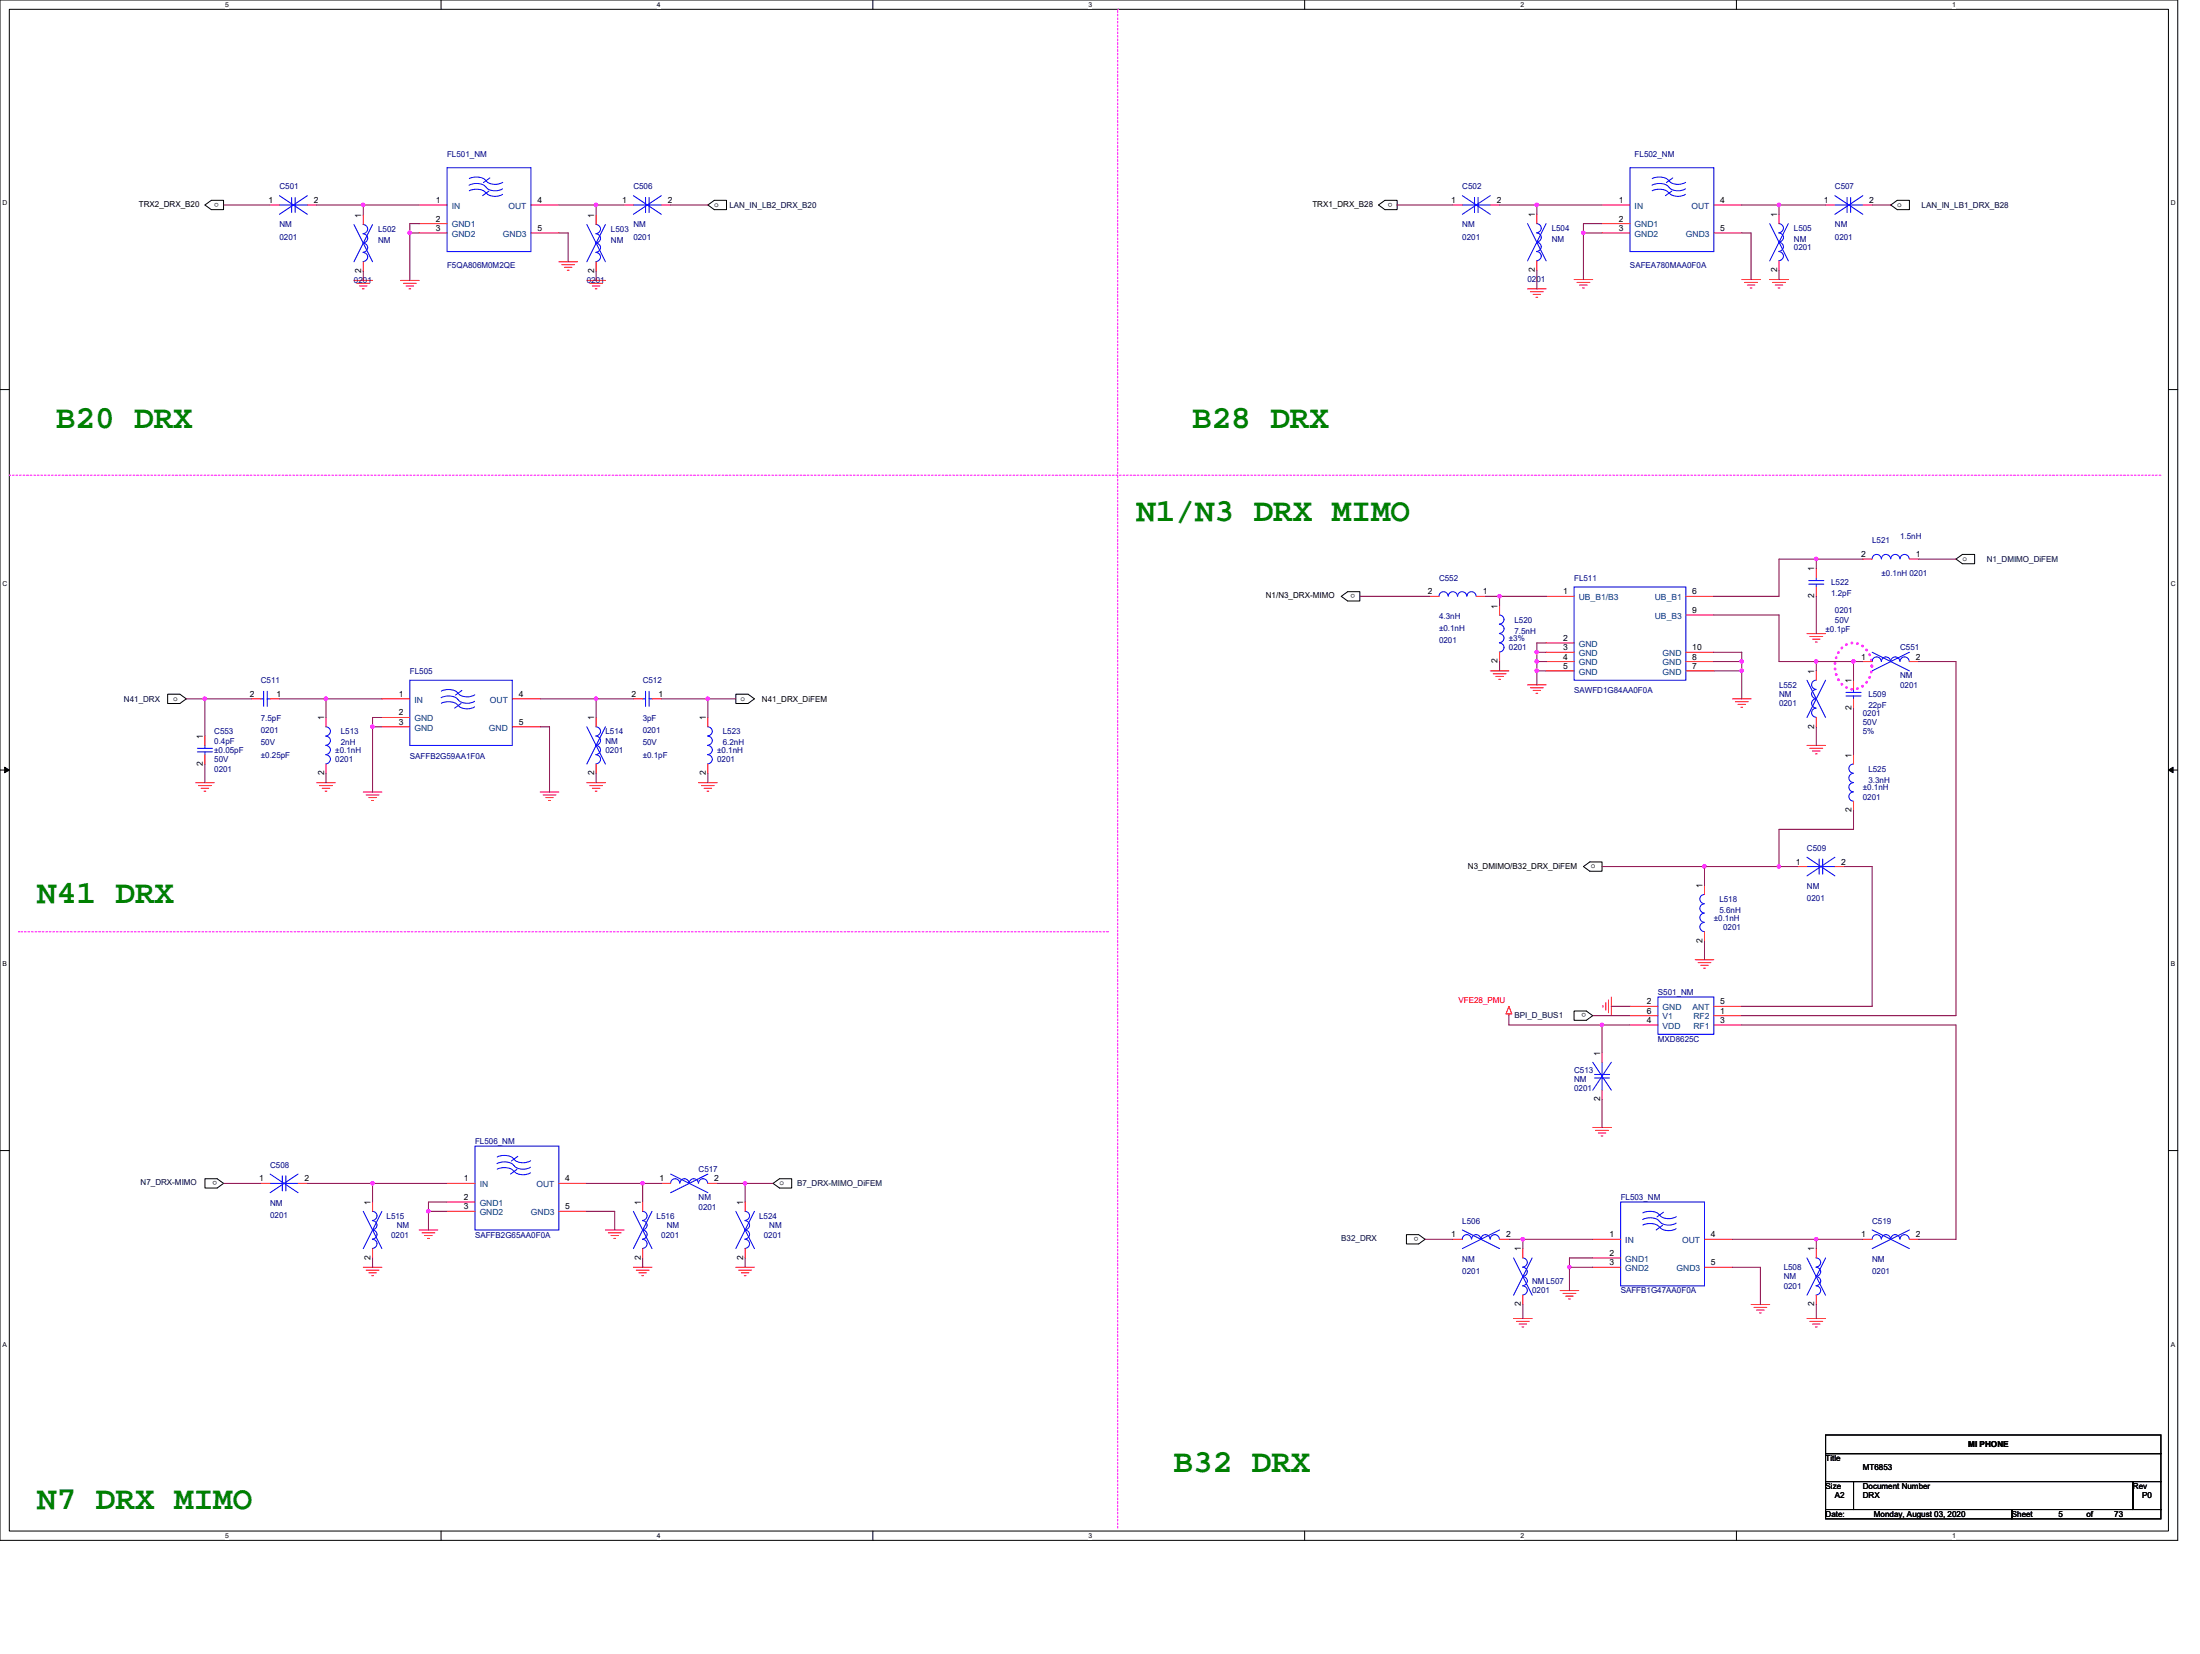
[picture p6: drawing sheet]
<svg xmlns="http://www.w3.org/2000/svg" width="210mm" height="158mm" viewBox="0 0 210 158" stroke-linecap="round" stroke-linejoin="round" font-family="sans-serif">
<path d="M0 0h207.9v147h-207.9zM.9 .9h206.1v145.2h-206.1z" fill="none" stroke="#000" stroke-width=".1"/>
<g fill="#fff">
<path d="M21.5 .1h.3v.7h-.3z"/>
<path d="M21.5 146.2h.3v.7h-.3z"/>
</g>
<path d="M42.1 0v.9M42.1 146.1v.9" fill="none" stroke="#000" stroke-width=".1"/>
<g fill="#fff">
<path d="M62.7 .1h.3v.7h-.3z"/>
<path d="M62.7 146.2h.3v.7h-.3z"/>
</g>
<path d="M83.3 0v.9M83.3 146.1v.9" fill="none" stroke="#000" stroke-width=".1"/>
<g fill="#fff">
<path d="M103.9 .1h.3v.7h-.3z"/>
<path d="M103.9 146.2h.3v.7h-.3z"/>
</g>
<path d="M124.5 0v.9M124.5 146.1v.9" fill="none" stroke="#000" stroke-width=".1"/>
<g fill="#fff">
<path d="M145.1 .1h.4v.7h-.4z"/>
<path d="M145.1 146.2h.4v.7h-.4z"/>
</g>
<path d="M165.7 0v.9M165.7 146.1v.9" fill="none" stroke="#000" stroke-width=".1"/>
<g fill="#fff">
<path d="M186.3 .1h.4v.7h-.4z"/>
<path d="M186.3 146.2h.4v.7h-.4z"/>
<path d="M.2 19h.5v.7h-.5z"/>
<path d="M207.2 19h.4v.7h-.4z"/>
<path d="M.2 55.3h.5v.7h-.5z"/>
<path d="M207.2 55.3h.4v.7h-.4z"/>
</g>
<path d="M0 37.2h.9M207 37.2h.9" fill="none" stroke="#000" stroke-width=".1"/>
<g fill="#fff">
<path d="M.2 91.6h.4v.7h-.4z"/>
<path d="M207.2 91.6h.4v.7h-.4z"/>
</g>
<path d="M0 73.5h.9M207 73.5h.9" fill="none" stroke="#000" stroke-width=".1"/>
<path d="M.4 73.2l.5 .3-.5 .2zM207 73.5l.4-.3v.5z" fill="#000" stroke="#000" stroke-width=".1"/>
<g fill="#fff">
<path d="M.2 127.9h.4v.7h-.4z"/>
<path d="M207.2 127.9h.4v.7h-.4z"/>
</g>
<g fill="none" stroke="#000" stroke-width=".1">
<path d="M19.6 19.6l.6-.5h1.1v.9h-1.1zM67.6 19.6l.6-.5h1.1v.9h-1.1zM131.6 19.6l.6-.5h1.2v.9h-1.2zM180.5 19.6l.6-.5h1.1v.9h-1.1zM128 56.9l.6-.4h1.2v.8h-1.2zM186.7 53.3l.6-.4h1.2v.9h-1.2zM16 66.2h1.2l.6 .5-.6 .4h-1.2zM70.2 66.2h1.2l.6 .5-.6 .4h-1.2zM150.2 96.5h1.2l.6 .4-.6 .4h-1.2zM151.1 82.7l.6-.5h1.2v.9h-1.2zM0 109.8h.9M19.6 112.5h1.1l.6 .4-.6 .4h-1.1z"/>
<path d="M73.8 112.9l.6-.4h1.2v.8h-1.2zM134.2 117.8h1.2l.6 .4-.6 .5h-1.2zM207 109.8h.9M174.2 136.9h32v1.8h-32zM174.2 138.7h32v2.7h-32zM174.2 141.4h2.7v2.6h-2.7zM174.2 144h17.8v.9h-17.8zM176.9 141.4h26.7v2.6h-26.7zM192 144h14.2v.9h-14.2zM203.6 141.4h2.6v2.6h-2.6z"/>
</g>
<path d="M106.7 .9h.1M.9 45.3h.1M206.2 45.3h-205.3M1.8 88.9h.1M105.8 88.9h-104M106.7 145.8v-144.9" fill="none" stroke="#f0f" stroke-width=".1" stroke-dasharray=".2 .2"/>
<path d="M175.6 62a1.58 1.58 0 0 1 2.8 .4 2.44 2.44 0 0 1-1 3.3 1.75 1.75 0 0 1-2.2-1.6 2.61 2.61 0 0 1 .4-2.1z" fill="none" stroke="#f0f" stroke-width=".25" stroke-dasharray="0 .5"/>
<g fill="none" stroke="#f00" stroke-width=".1">
<path d="M25.8 19.6h.9M29.3 19.6h.9M40 19.6h2.7M50.7 19.6h2.6M59.6 19.6h.9M63.1 19.6h.9M138.7 19.6h.9M142.2 19.6h.9M152.9 19.6h2.7M163.6 19.6h2.6M174.2 19.6h.9M177.8 19.6h.9"/>
<path d="M33.8 26.8h1.8M34.1 27h1.2M34.3 27.3h.7M34.6 27.6h.2M34.7 20.5v.9M34.7 25v.9M38.2 26.8h1.8M38.5 27h1.2M38.8 27.3h.7M39 27.6h.2M40 22.2h2.7M40 21.3h2.7"/>
<path d="M50.7 22.2h2.6M53.3 25h1.8M53.6 25.3h1.2M53.9 25.5h.7M54.1 25.8h.2M56 26.8h1.8M56.3 27h1.2M56.5 27.3h.8M56.8 27.6h.2M56.9 20.5v.9M56.9 25v.9M145.8 27.6h1.8"/>
<path d="M146.1 27.8h1.2M146.3 28.1h.7M146.6 28.4h.2M146.7 20.4v.9M146.7 24.9v.9M150.2 26.7h1.8M150.5 26.9h1.2M150.8 27.2h.7M151 27.5h.2M152.9 22.2h2.7M152.9 21.3h2.7M163.6 22.2h2.6"/>
<path d="M166.2 26.7h1.8M166.5 26.9h1.2M166.8 27.2h.7M167 27.5h.2M168.9 26.7h1.8M169.2 26.9h1.2M169.4 27.2h.8M169.7 27.5h.2M169.8 20.4v.9M169.8 24.9v.9M136.5 56.9h.9M140.9 56.9h.9"/>
<path d="M143.1 57.8v.9M147.6 56.9h2.6M160.9 56.9h2.7M160.9 58.7h2.7M173.4 54.2v.9M173.4 56v.9M177.8 53.3h.9M182.2 53.3h.9M18.7 74.7h1.7M18.9 75h1.3M19.2 75.2h.7M19.5 75.5h.1"/>
<path d="M19.6 70.2v.9M19.6 72v.9M24 66.7h.9M25.8 66.7h.9M30.2 74.7h1.8M30.5 75h1.2M30.8 75.2h.7M31 75.5h.2M31.1 68.5v.8M31.1 72.9v.9M34.7 75.6h1.7M34.9 75.8h1.3"/>
<path d="M35.2 76.1h.7M35.5 76.4h.1M36.4 66.7h2.7M36.4 68.5h2.7M36.4 69.3h2.7M48.9 66.7h2.7M48.9 69.3h2.7M51.6 75.6h1.7M51.8 75.8h1.3M52.1 76.1h.7M52.4 76.4h.1M56 74.7h1.8"/>
<path d="M56.3 75h1.2M56.5 75.2h.8M56.8 75.5h.2M56.9 68.5v.8M56.9 72.9v.9M60.5 66.7h.8M62.2 66.7h.9M66.7 74.7h1.8M67 75h1.2M67.2 75.2h.7M67.5 75.5h.1M67.6 68.5v.8"/>
<path d="M67.6 72.9v.9M142.2 64h1.8M142.5 64.3h1.2M142.8 64.5h.7M143 64.8h.2M143.1 62.2v.9M145.8 65.3h1.8M146.1 65.6h1.2M146.3 65.9h.7M146.6 66.1h.2M147.6 61.3h2.6M147.6 62.2h2.6"/>
<path d="M147.6 63.1h2.6M147.6 64h2.6M160.9 64h2.7M160.9 63.1h2.7M160.9 62.2h2.7M165.4 66.7h1.7M165.6 67h1.3M165.9 67.2h.7M166.2 67.5h.1M172.5 71.1h1.7M172.5 60.5h1.7M172.7 71.4h1.3"/>
<path d="M172.7 60.7h1.3M173 71.6h.7M173 61h.7M173.3 71.9h.1M173.3 61.3h.1M173.4 64v.9M173.4 68.5v.8M176.9 64.9v.9M176.9 66.7v.9M176.9 72v.9M176.9 76.5v.8M177.8 63.1h.9"/>
<path d="M182.2 63.1h.9M144 96l.3 .7h-.6zM144 96.7v.2M153 95.9v.2M153.3 95.7v.7M153.5 95.4v1.2M153.8 95.1v1.8M155.6 96h2.6M155.6 97.8h2.6M155.6 96.9h2.6M161.8 91.6h1.8M162.1 91.8h1.2"/>
<path d="M162.3 92.1h.7M162.6 92.4h.2M162.7 84.5v.8M162.7 88.9v.9M163.6 96.9h2.6M163.6 97.8h2.6M163.6 96h2.6M171.6 82.7h.9M175.1 82.7h.9M24.9 112.9h.9M28.4 112.9h.9M35.6 114.7v.9"/>
<path d="M35.6 119.1v.9M40 117.3h1.8M40.3 117.6h1.2M40.5 117.9h.8M40.8 118.2h.2M42.7 112.9h2.6M42.7 115.6h2.6M42.7 114.7h2.6M53.3 112.9h2.7M53.3 115.6h2.7M57.8 117.3h1.8M58.1 117.6h1.2"/>
<path d="M58.3 117.9h.7M58.6 118.2h.2M61.3 114.7v.9M61.3 119.1v.9M63.1 112.9h.9M67.6 112.9h.9M71.1 114.7v.9M71.1 119.1v.9M138.7 118.2h.9M143.1 118.2h.9M145.4 119.1v.9M152 118.2h2.7"/>
<path d="M152 107.6h1.8M152.3 107.8h1.2M152.5 108.1h.8M152.8 108.4h.2M152.9 100.5v.8M152.9 104v.9M162.7 118.2h2.7M173.4 119.1v.9M177.8 118.2h.9M182.2 118.2h.9M34.7 120.9h1.7M34.9 121.2h1.3"/>
<path d="M35.2 121.4h.7M35.5 121.7h.1M60.5 120.9h1.7M60.7 121.2h1.3M61 121.4h.7M61.3 121.7h.1M70.2 120.9h1.8M70.5 121.2h1.2M70.8 121.4h.7M71 121.7h.2M144.5 125.8h1.7M144.7 126.1h1.3"/>
<path d="M145 126.3h.7M145.3 126.6h.1M145.4 123.6v.9M148.9 123.1h1.8M149.2 123.4h1.2M149.4 123.7h.8M149.7 123.9h.2M152 120.9h2.7M152 120h2.7M162.7 120.9h2.7M167.1 124.5h1.8M167.4 124.7h1.2"/>
<path d="M167.7 125h.7M167.9 125.3h.2M172.5 125.8h1.7M172.7 126.1h1.3M173 126.3h.7M173.3 126.6h.1M173.4 123.6v.9"/>
</g>
<g fill="none" stroke="#00f" stroke-width=".1">
<path d="M26.7 18.7l2.6 1.7M26.7 19.6h1.1M27.8 18.8v1.5M28.2 18.8v1.5M28.2 19.6h1.1M29.3 18.7l-2.6 1.7M42.7 16h8v8h-8zM44.8 17.7l.4-.2a1.25 1.25 0 0 1 1.2 .3M44.8 17l.4-.1a1.26 1.26 0 0 1 1.2 .3M44.8 18.2a1.45 1.45 0 0 1 1.5 .2M46.4 17.8a1.23 1.23 0 0 0 1.6 .2M46.4 18.4a1.23 1.23 0 0 0 1.6 .1"/>
<path d="M46.4 17.2a1.25 1.25 0 0 0 1.6 .2M46.7 18.2l-.6 .5M46.8 17l-.7 .4M60.5 18.7l2.6 1.7M60.5 19.6h1.1M61.6 18.8v1.5M62 18.8v1.5M62 19.6h1.1M63.1 18.7l-2.6 1.7M139.6 19.6h1.1M139.6 18.7l2.6 1.7M140.7 18.8v1.5"/>
<path d="M141.1 18.8v1.5M141.1 19.6h1.1M142.2 18.7l-2.6 1.7M155.6 16h8v8h-8zM157.7 17.7l.4-.2a1.25 1.25 0 0 1 1.2 .3M157.7 17l.4-.1a1.26 1.26 0 0 1 1.2 .3M157.7 18.2a1.45 1.45 0 0 1 1.5 .2M159.3 17.8a1.23 1.23 0 0 0 1.6 .2M159.3 18.4a1.23 1.23 0 0 0 1.6 .1M159.3 17.2a1.25 1.25 0 0 0 1.6 .2M159.6 18.2l-.6 .5M159.7 17l-.7 .4"/>
<path d="M175.1 19.6h1.2M175.1 18.7l2.7 1.7M176.3 18.8v1.5M176.6 18.8v1.5M176.6 19.6h1.2M177.8 18.7l-2.7 1.7M33.8 21.4l1.8 3.6M34.6 21.4a.43 .43 0 0 1 .5 .5 .43 .43 0 0 1-.5 .4M34.6 22.3a.43 .43 0 0 1 .5 .4 .43 .43 0 0 1-.5 .5 .44 .44 0 0 1 .5 .4 .44 .44 0 0 1-.5 .5M34.6 24.1a.43 .43 0 0 1 .5 .4 .43 .43 0 0 1-.5 .5M35.6 21.4l-1.8 3.6M56 21.4l1.8 3.6"/>
<path d="M56.9 21.4a.43 .43 0 0 1 .4 .5 .43 .43 0 0 1-.4 .4M56.9 22.3a.43 .43 0 0 1 .4 .4 .43 .43 0 0 1-.4 .5 .44 .44 0 0 1 .4 .4 .44 .44 0 0 1-.4 .5M56.9 24.1a.43 .43 0 0 1 .4 .4 .43 .43 0 0 1-.4 .5M57.8 21.4l-1.8 3.6M145.8 21.3l1.8 3.6M146.7 21.3a.43 .43 0 0 1 .4 .5 .43 .43 0 0 1-.4 .4M146.7 22.2a.43 .43 0 0 1 .4 .5 .43 .43 0 0 1-.4 .4 .44 .44 0 0 1 .4 .4 .44 .44 0 0 1-.4 .5M146.7 24a.43 .43 0 0 1 .4 .4 .43 .43 0 0 1-.4 .5M147.6 21.3l-1.8 3.6M168.9 21.3l1.8 3.6M169.8 21.3a.43 .43 0 0 1 .4 .5 .43 .43 0 0 1-.4 .4M169.8 22.2a.43 .43 0 0 1 .4 .5 .43 .43 0 0 1-.4 .4 .44 .44 0 0 1 .4 .4 .44 .44 0 0 1-.4 .5"/>
<path d="M169.8 24a.43 .43 0 0 1 .4 .4 .43 .43 0 0 1-.4 .5M170.7 21.3l-1.8 3.6M137.4 56.9a.43 .43 0 0 1 .4-.4 .43 .43 0 0 1 .4 .4M138.2 56.9a.43 .43 0 0 1 .5-.4 .43 .43 0 0 1 .4 .4M139.1 56.9a.45 .45 0 0 1 .5-.4 .45 .45 0 0 1 .4 .4 .43 .43 0 0 1 .5-.4 .43 .43 0 0 1 .4 .4M143.1 58.7a.43 .43 0 0 1 .5 .4 .43 .43 0 0 1-.5 .4 .44 .44 0 0 1 .5 .5 .44 .44 0 0 1-.5 .4M150.2 56h10.7v8.9h-10.7zM172.6 55.4h1.5M172.6 55.7h1.5M173.4 55.1v.3M173.4 55.7v.3M178.7 53.3a.43 .43 0 0 1 .4-.4 .43 .43 0 0 1 .5 .4"/>
<path d="M179.6 53.3a.43 .43 0 0 1 .4-.4 .43 .43 0 0 1 .4 .4M180.5 53.3a.43 .43 0 0 1 .4-.4 .43 .43 0 0 1 .4 .4M181.4 53.3a.43 .43 0 0 1 .4-.4 .43 .43 0 0 1 .4 .4M18.8 71.4h1.5M18.8 71.7h1.5M19.6 71.1v.3M19.6 71.7v.3M24.9 66.7h.3M25.2 66v1.4M25.5 66v1.4M25.5 66.7h.3M31.1 69.3a.43 .43 0 0 1 .4 .5 .43 .43 0 0 1-.4 .4"/>
<path d="M31.1 70.2a.43 .43 0 0 1 .4 .5 .43 .43 0 0 1-.4 .4M31.1 71.1a.43 .43 0 0 1 .4 .5 .43 .43 0 0 1-.4 .4 .44 .44 0 0 1 .4 .4 .44 .44 0 0 1-.4 .5M39.1 64.9h9.8v6.2h-9.8zM42.1 66.6l.4-.2a1.25 1.25 0 0 1 1.2 .3M42.1 65.9l.5-.1a1.26 1.26 0 0 1 1.1 .3M42.1 67.1a1.45 1.45 0 0 1 1.6 .2M43.7 67.3a1.23 1.23 0 0 0 1.6 .1M43.7 66.1a1.25 1.25 0 0 0 1.6 .2M43.7 66.7a1.23 1.23 0 0 0 1.6 .2M44 67.1l-.6 .5M44.1 65.9l-.6 .4M56 69.3l1.8 3.6"/>
<path d="M56.9 69.3a.43 .43 0 0 1 .4 .5 .43 .43 0 0 1-.4 .4M56.9 70.2a.43 .43 0 0 1 .4 .5 .43 .43 0 0 1-.4 .4M56.9 71.1a.43 .43 0 0 1 .4 .5 .43 .43 0 0 1-.4 .4 .44 .44 0 0 1 .4 .4 .44 .44 0 0 1-.4 .5M57.8 69.3l-1.8 3.6M61.3 66.7h.3M61.6 66v1.4M62 66v1.4M62 66.7h.2M67.5 69.3a.43 .43 0 0 1 .5 .5 .43 .43 0 0 1-.5 .4M67.5 70.2a.43 .43 0 0 1 .5 .5 .43 .43 0 0 1-.5 .4M67.5 71.1a.43 .43 0 0 1 .5 .5 .43 .43 0 0 1-.5 .4 .44 .44 0 0 1 .5 .4 .44 .44 0 0 1-.5 .5M143.1 60.5a.43 .43 0 0 1 .5 .4 .43 .43 0 0 1-.5 .4"/>
<path d="M143.1 61.3a.43 .43 0 0 1 .5 .5 .43 .43 0 0 1-.5 .4M172.5 64.9l1.7 3.6M173.3 64.9a.43 .43 0 0 0-.4 .4 .43 .43 0 0 0 .4 .5M173.3 65.8a.43 .43 0 0 0-.4 .4 .43 .43 0 0 0 .4 .5 .45 .45 0 0 0-.4 .4 .45 .45 0 0 0 .4 .4M173.3 67.6a.43 .43 0 0 0-.4 .4 .43 .43 0 0 0 .4 .4M174.2 64.9l-1.7 3.6M176.2 66.1h1.4M176.2 66.4h1.4M176.9 72.9a.43 .43 0 0 0-.4 .4 .43 .43 0 0 0 .4 .5M176.9 73.8a.43 .43 0 0 0-.4 .4 .43 .43 0 0 0 .4 .5M176.9 74.7a.43 .43 0 0 0-.4 .4 .43 .43 0 0 0 .4 .4M176.9 75.6a.43 .43 0 0 0-.4 .4 .43 .43 0 0 0 .4 .4"/>
<path d="M176.9 65.8v.3M176.9 66.4v.3M178.7 62.2l3.5 1.8M178.7 63.1a.43 .43 0 0 1 .4-.4 .43 .43 0 0 1 .5 .4M179.6 63.1a.43 .43 0 0 1 .4-.4 .43 .43 0 0 1 .4 .4M180.5 63.1a.43 .43 0 0 1 .4-.4 .43 .43 0 0 1 .4 .4M181.4 63.1a.43 .43 0 0 1 .4-.4 .43 .43 0 0 1 .4 .4M182.2 62.2l-3.5 1.8M158.2 95.1h5.4v3.6h-5.4zM162.7 85.3a.43 .43 0 0 0-.5 .5 .43 .43 0 0 0 .5 .4 .45 .45 0 0 0-.5 .5 .45 .45 0 0 0 .5 .4M162.7 87.1a.43 .43 0 0 0-.5 .5 .43 .43 0 0 0 .5 .4M162.7 88a.43 .43 0 0 0-.5 .4 .43 .43 0 0 0 .5 .5"/>
<path d="M172.5 82.7h1.1M172.5 81.8l2.6 1.8M173.6 82v1.4M174 82v1.4M174 82.7h1.1M175.1 81.8l-2.6 1.8M25.8 112.9h1.1M25.8 112l2.6 1.8M26.9 112.2v1.4M27.3 112.2v1.4M27.3 112.9h1.1M28.4 112l-2.6 1.8"/>
<path d="M34.7 115.6l1.7 3.5M35.5 115.6a.43 .43 0 0 1 .5 .4 .43 .43 0 0 1-.5 .4M35.5 116.5a.43 .43 0 0 1 .5 .4 .43 .43 0 0 1-.5 .4M35.5 117.3a.43 .43 0 0 1 .5 .5 .43 .43 0 0 1-.5 .4 .44 .44 0 0 1 .5 .5 .44 .44 0 0 1-.5 .4M36.4 115.6l-1.7 3.5M45.3 109.3h8v8h-8zM47.4 111l.5-.1a1.25 1.25 0 0 1 1.1 .3M47.5 111.5a1.45 1.45 0 0 1 1.5 .2M47.5 110.4l.4-.1a1.26 1.26 0 0 1 1.1 .3M49.1 111.2a1.23 1.23 0 0 0 1.5 .2M49.1 111.7a1.23 1.23 0 0 0 1.5 .2M49.1 110.6a1.25 1.25 0 0 0 1.6 .1"/>
<path d="M49.3 111.6l-.6 .4M49.4 110.3l-.6 .5M60.5 115.6l1.7 3.5M61.3 115.6a.43 .43 0 0 1 .5 .4 .43 .43 0 0 1-.5 .4M61.3 116.5a.43 .43 0 0 1 .5 .4 .43 .43 0 0 1-.5 .4M61.3 117.3a.43 .43 0 0 1 .5 .5 .43 .43 0 0 1-.5 .4 .44 .44 0 0 1 .5 .5 .44 .44 0 0 1-.5 .4M62.2 115.6l-1.7 3.5M64 112l3.6 1.8M65.8 112.9a.45 .45 0 0 0-.5-.4 .45 .45 0 0 0-.4 .4 .43 .43 0 0 0-.5-.4 .43 .43 0 0 0-.4 .4M67.5 112.9a.45 .45 0 0 0-.4-.4 .45 .45 0 0 0-.4 .4 .43 .43 0 0 0-.5-.4 .43 .43 0 0 0-.4 .4M67.6 112l-3.6 1.8M70.2 115.6l1.8 3.5"/>
<path d="M71.1 115.6a.43 .43 0 0 1 .4 .4 .43 .43 0 0 1-.4 .4M71.1 116.5a.43 .43 0 0 1 .4 .4 .43 .43 0 0 1-.4 .4M71.1 117.3a.43 .43 0 0 1 .4 .5 .43 .43 0 0 1-.4 .4 .44 .44 0 0 1 .4 .5 .44 .44 0 0 1-.4 .4M72 115.6l-1.8 3.5M139.6 118.2a.43 .43 0 0 1 .4-.4 .43 .43 0 0 1 .4 .4M139.6 117.3l3.5 1.8M140.5 118.2a.43 .43 0 0 1 .4-.4 .43 .43 0 0 1 .4 .4M141.4 118.2a.43 .43 0 0 1 .4-.4 .43 .43 0 0 1 .4 .4 .45 .45 0 0 1 .5-.4 .45 .45 0 0 1 .4 .4M143.1 117.3l-3.5 1.8M152 101.3l1.8 2.7M152.2 102.5h1.4M152.2 102.8h1.4"/>
<path d="M152.9 101.3v1.2M152.9 102.8v1.2M153.8 101.3l-1.8 2.7M154.7 114.7h8v8h-8zM156.8 116.4l.4-.2a1.25 1.25 0 0 1 1.2 .3M156.8 116.9a1.45 1.45 0 0 1 1.5 .2M156.8 115.7l.4-.1a1.26 1.26 0 0 1 1.2 .3M158.4 116.5a1.23 1.23 0 0 0 1.6 .2M158.4 117.1a1.23 1.23 0 0 0 1.6 .1M158.4 115.9a1.25 1.25 0 0 0 1.6 .2M158.7 116.9l-.6 .4M158.8 115.7l-.6 .4"/>
<path d="M178.7 117.3l3.5 1.8M178.7 118.2a.43 .43 0 0 1 .4-.4 .43 .43 0 0 1 .5 .4M179.6 118.2a.43 .43 0 0 1 .4-.4 .43 .43 0 0 1 .4 .4M180.5 118.2a.43 .43 0 0 1 .4-.4 .43 .43 0 0 1 .4 .4M181.4 118.2a.43 .43 0 0 1 .4-.4 .43 .43 0 0 1 .4 .4M182.2 117.3l-3.5 1.8M144.5 120l1.7 3.6M145.3 120a.43 .43 0 0 1 .5 .4 .43 .43 0 0 1-.5 .5M145.3 120.9a.43 .43 0 0 1 .5 .4 .43 .43 0 0 1-.5 .5M145.3 121.8a.43 .43 0 0 1 .5 .4 .43 .43 0 0 1-.5 .5 .44 .44 0 0 1 .5 .4 .44 .44 0 0 1-.5 .4M146.2 120l-1.7 3.6M172.5 120l1.7 3.6"/>
<path d="M173.3 120a.43 .43 0 0 1 .5 .4 .43 .43 0 0 1-.5 .5M173.3 120.9a.43 .43 0 0 1 .5 .4 .43 .43 0 0 1-.5 .5M173.3 121.8a.43 .43 0 0 1 .5 .4 .43 .43 0 0 1-.5 .5 .44 .44 0 0 1 .5 .4 .44 .44 0 0 1-.5 .4M174.2 120l-1.7 3.6"/>
</g>
<g fill="none" stroke="#800040" stroke-width=".1">
<path d="M21.3 19.6h4.5M30.2 19.6h4.5M34.7 19.6v.9M34.7 19.6h5.3M53.3 19.6h3.6M56.9 19.6h2.7M56.9 19.6v.9M64 19.6h3.6M133.3 19.6h5.4M143.1 19.6h9.8M146.7 19.6v.8M166.2 19.6h3.6"/>
<path d="M169.8 19.6v.8M169.8 19.6h4.4M178.7 19.6h1.8M34.7 25.9v.9M39.1 22.2v4.6M39.1 22.2h.9M40 21.3h-.9v.9M53.3 22.2h.9v2.8M56.9 25.9v.9M146.7 25.8v1.8M151.1 22.2v4.5M151.1 22.2h1.8"/>
<path d="M152.9 21.3h-1.8v.9M166.2 22.2h.9v4.5M169.8 25.8v.9M129.8 56.9h6.7M141.8 56.9h1.3M143.1 56.9v.9M143.1 56.9h4.5M163.6 58.7h6.2v4.4h3.6M173.4 53.3h-3.6v3.6h-6.2M173.4 53.3v.9M173.4 56.9v3.6M173.4 53.3h4.4"/>
<path d="M183.1 53.3h3.6M17.8 66.7h1.8M19.6 72.9v1.8M24 66.7h-4.4v3.5M26.7 66.7h4.4M31.1 73.8v.9M31.1 66.7v1.8M31.1 66.7h5.3M35.6 69.3h.8M35.6 69.3v6.3M36.4 68.5h-.8v.8M51.6 69.3h.9v6.3"/>
<path d="M51.6 66.7h5.3M56.9 73.8v.9M56.9 66.7v1.8M56.9 66.7h3.6M63.1 66.7h4.5M67.6 73.8v.9M70.2 66.7h-2.6v1.8M143.1 63.1v.9M146.7 61.3v4M146.7 61.3h.9M146.7 62.2h.9M146.7 63.1h.9"/>
<path d="M146.7 64h.9M163.6 62.2h2.6v.9M163.6 63.1h2.6M163.6 64h2.6M166.2 63.1v.9M166.2 64v2.7M173.4 69.3v1.8M176.9 63.1h-3.5v.9M176.9 67.6v4.4M176.9 77.3v1.8h-7.1v3.6M177.8 63.1h-.9v1.8M183.1 63.1h3.6v33.8h-20.5"/>
<path d="M144 96.9v.9h8.9M152 96.9h3.6M152.9 97.8v2.7M152.9 97.8h2.7M152.9 82.7h9.8M153.8 96h1.8M162.7 82.7v1.8M162.7 89.8v1.8M162.7 82.7h7.1M166.2 97.8h20.5v20.4h-3.6M169.8 82.7h1.8M176 82.7h2.7v13.3h-12.5"/>
<path d="M21.3 112.9h3.6M29.3 112.9h6.3M35.6 112.9h7.1M35.6 112.9v1.8M40.9 115.6v1.7M40.9 115.6h1.8M42.7 114.7h-1.8v.9M56 112.9h5.3M56 115.6h2.7v1.7M61.3 112.9h1.8M61.3 112.9v1.8M68.5 112.9h2.6"/>
<path d="M71.1 112.9v1.8M71.1 112.9h2.7M136 118.2h2.7M144 118.2h1.4M145.4 118.2v.9M145.4 118.2h6.6M152.9 104.9v2.7M165.4 118.2h8M177.8 118.2h-4.4v.9M35.6 120v.9M61.3 120v.9M71.1 120v.9"/>
<path d="M145.4 124.5v1.3M149.8 120.9v2.2M149.8 120.9h2.2M152 120h-2.2v.9M165.4 120.9h2.6v3.6M173.4 124.5v1.3"/>
</g>
<g fill="#f0f" stroke="#f0f" stroke-width=".1">
<path d="M34.5 19.4h.3v.3h-.3z" fill-rule="evenodd"/>
<path d="M56.8 19.4h.2v.3h-.2z" fill-rule="evenodd"/>
<path d="M39 22.1h.2v.2h-.2z" fill-rule="evenodd"/>
<path d="M169.7 19.4h.2v.3h-.2z" fill-rule="evenodd"/>
<path d="M151 22.1h.2v.2h-.2z" fill-rule="evenodd"/>
<path d="M56.8 66.5h.2v.3h-.2z" fill-rule="evenodd"/>
<path d="M35.4 69.2h.3v.2h-.3z" fill-rule="evenodd"/>
<path d="M19.4 66.5h.3v.3h-.3z" fill-rule="evenodd"/>
<path d="M173.2 63h.3v.2h-.3z" fill-rule="evenodd"/>
<path d="M31 66.5h.2v.3h-.2z" fill-rule="evenodd"/>
<path d="M67.4 66.5h.3v.3h-.3z" fill-rule="evenodd"/>
<path d="M143 56.8h.2v.2h-.2z" fill-rule="evenodd"/>
<path d="M173.2 53.2h.3v.2h-.3z" fill-rule="evenodd"/>
<path d="M146.6 63h.2v.2h-.2z" fill-rule="evenodd"/>
<path d="M146.6 62.1h.2v.2h-.2z" fill-rule="evenodd"/>
<path d="M166.1 63h.2v.2h-.2z" fill-rule="evenodd"/>
<path d="M146.6 63.9h.2v.2h-.2z" fill-rule="evenodd"/>
<path d="M166.1 63.9h.2v.2h-.2z" fill-rule="evenodd"/>
<path d="M35.4 112.8h.3v.2h-.3z" fill-rule="evenodd"/>
<path d="M61.2 112.8h.2v.2h-.2z" fill-rule="evenodd"/>
<path d="M40.8 115.4h.2v.3h-.2z" fill-rule="evenodd"/>
<path d="M145.2 118.1h.2v.2h-.2z" fill-rule="evenodd"/>
<path d="M173.2 118.1h.3v.2h-.3z" fill-rule="evenodd"/>
<path d="M149.7 120.8h.2v.2h-.2z" fill-rule="evenodd"/>
<path d="M162.6 82.5h.2v.3h-.2z" fill-rule="evenodd"/>
<path d="M169.7 82.5h.2v.3h-.2z" fill-rule="evenodd"/>
<path d="M176.8 63h.2v.2h-.2z" fill-rule="evenodd"/>
<path d="M71 112.8h.2v.2h-.2z" fill-rule="evenodd"/>
<path d="M146.6 19.4h.2v.3h-.2z" fill-rule="evenodd"/>
<path d="M152.8 97.7h.2v.2h-.2z" fill-rule="evenodd"/>
<path d="M34.5 19.4h.3v.3h-.3z" fill-rule="evenodd"/>
<path d="M56.8 19.4h.2v.3h-.2z" fill-rule="evenodd"/>
<path d="M39 22.1h.2v.2h-.2z" fill-rule="evenodd"/>
<path d="M169.7 19.4h.2v.3h-.2z" fill-rule="evenodd"/>
<path d="M151 22.1h.2v.2h-.2z" fill-rule="evenodd"/>
<path d="M56.8 66.5h.2v.3h-.2z" fill-rule="evenodd"/>
<path d="M35.4 69.2h.3v.2h-.3z" fill-rule="evenodd"/>
<path d="M19.4 66.5h.3v.3h-.3z" fill-rule="evenodd"/>
<path d="M173.2 63h.3v.2h-.3z" fill-rule="evenodd"/>
<path d="M31 66.5h.2v.3h-.2z" fill-rule="evenodd"/>
<path d="M67.4 66.5h.3v.3h-.3z" fill-rule="evenodd"/>
<path d="M143 56.8h.2v.2h-.2z" fill-rule="evenodd"/>
<path d="M173.2 53.2h.3v.2h-.3z" fill-rule="evenodd"/>
<path d="M146.6 63h.2v.2h-.2z" fill-rule="evenodd"/>
<path d="M146.6 62.1h.2v.2h-.2z" fill-rule="evenodd"/>
<path d="M166.1 63h.2v.2h-.2z" fill-rule="evenodd"/>
<path d="M146.6 63.9h.2v.2h-.2z" fill-rule="evenodd"/>
<path d="M166.1 63.9h.2v.2h-.2z" fill-rule="evenodd"/>
<path d="M35.4 112.8h.3v.2h-.3z" fill-rule="evenodd"/>
<path d="M61.2 112.8h.2v.2h-.2z" fill-rule="evenodd"/>
<path d="M40.8 115.4h.2v.3h-.2z" fill-rule="evenodd"/>
<path d="M145.2 118.1h.2v.2h-.2z" fill-rule="evenodd"/>
<path d="M173.2 118.1h.3v.2h-.3z" fill-rule="evenodd"/>
<path d="M149.7 120.8h.2v.2h-.2z" fill-rule="evenodd"/>
<path d="M162.6 82.5h.2v.3h-.2z" fill-rule="evenodd"/>
<path d="M169.7 82.5h.2v.3h-.2z" fill-rule="evenodd"/>
<path d="M176.8 63h.2v.2h-.2z" fill-rule="evenodd"/>
<path d="M71 112.8h.2v.2h-.2z" fill-rule="evenodd"/>
<path d="M146.6 19.4h.2v.3h-.2z" fill-rule="evenodd"/>
<path d="M152.8 97.7h.2v.2h-.2z" fill-rule="evenodd"/>
</g>
<g font-size="3.1" fill="#008000">
<text x="5.3" y="40.8">B20 DRX</text>
<text x="113.8" y="40.8">B28 DRX</text>
<text x="108.5" y="49.7">N1/N3 DRX MIMO</text>
<text x="3.6" y="86.2">N41 DRX</text>
<text x="3.6" y="144">N7 DRX MIMO</text>
<text x="112" y="140.4">B32 DRX</text>
</g>
<g font-size=".8" fill="#000080">
<text x="42.7" y="14.9">FL501_NM</text>
<text x="156" y="14.9">FL502_NM</text>
<text x="26.7" y="18.1">C501</text>
<text x="26.7" y="21.7">NM</text>
<text x="26.7" y="22.9">0201</text>
<text x="36.1" y="22.1">L502</text>
<text x="36.1" y="23.2">NM</text>
<text x="58.3" y="22.1">L503</text>
<text x="58.3" y="23.2">NM</text>
<text x="60.5" y="18.1">C506</text>
<text x="60.5" y="21.7">NM</text>
<text x="60.5" y="22.9">0201</text>
<text x="139.6" y="18.1">C502</text>
<text x="139.6" y="21.7">NM</text>
<text x="139.6" y="22.9">0201</text>
<text x="148.1" y="22.1">L504</text>
<text x="148.1" y="23.1">NM</text>
<text x="171.2" y="22.1">L505</text>
<text x="171.2" y="23.1">NM</text>
<text x="171.2" y="23.8">0201</text>
<text x="175.1" y="18.1">C507</text>
<text x="175.1" y="21.7">NM</text>
<text x="175.1" y="22.9">0201</text>
<text x="33.8" y="27">0201</text>
<text x="42.7" y="25.6">F5QA806M0M2QE</text>
<text x="56" y="27">0201</text>
<text x="145.8" y="26.9">0201</text>
<text x="155.6" y="25.6">SAFEA780MAA0F0A</text>
<text x="178.7" y="51.8">L521</text>
<text x="181.4" y="51.4">1.5nH</text>
<text x="137.4" y="55.4">C552</text>
<text x="137.4" y="59">4.3nH</text>
<text x="144.5" y="59.4">L520</text>
<text x="150.2" y="55.4">FL511</text>
<text x="174.8" y="55.8">L522</text>
<text x="174.8" y="56.9">1.2pF</text>
<text x="175.1" y="58.5">0201</text>
<text x="175.1" y="59.4">50V</text>
<text x="179.6" y="54.9">±0.1nH 0201</text>
<text x="24.9" y="65.2">C511</text>
<text x="39.1" y="64.3">FL505</text>
<text x="61.3" y="65.2">C512</text>
<text x="137.4" y="60.2">±0.1nH</text>
<text x="137.4" y="61.3">0201</text>
<text x="144" y="61.2">±3%</text>
<text x="144" y="62.1">0201</text>
<text x="144.5" y="60.5">7.5nH</text>
<text x="169.8" y="65.6">L552</text>
<text x="174.2" y="60.3">±0.1pF</text>
<text x="181.4" y="62.1">C551</text>
<text x="181.4" y="64.7">NM</text>
<text x="181.4" y="65.6">0201</text>
<text x="20.4" y="70.1">C553</text>
<text x="20.4" y="71">0.4pF</text>
<text x="20.4" y="71.8">±0.05pF</text>
<text x="24.9" y="68.8">7.5pF</text>
<text x="24.9" y="70">0201</text>
<text x="24.9" y="71.1">50V</text>
<text x="32" y="71.8">±0.1nH</text>
<text x="32.5" y="70.1">L513</text>
<text x="32.5" y="71.1">2nH</text>
<text x="57.8" y="70.1">L514</text>
<text x="57.8" y="71">NM</text>
<text x="57.8" y="71.8">0201</text>
<text x="61.3" y="68.8">3pF</text>
<text x="61.3" y="70">0201</text>
<text x="61.3" y="71.1">50V</text>
<text x="68.5" y="71.8">±0.1nH</text>
<text x="69" y="70.1">L523</text>
<text x="69" y="71.1">6.2nH</text>
<text x="150.2" y="66.1">SAWFD1G84AA0F0A</text>
<text x="169.8" y="66.5">NM</text>
<text x="169.8" y="67.4">0201</text>
<text x="177.8" y="68.3">0201</text>
<text x="177.8" y="69.2">50V</text>
<text x="177.8" y="70.1">5%</text>
<text x="178.3" y="66.5">L509</text>
<text x="178.3" y="67.6">22pF</text>
<text x="20.4" y="73.6">0201</text>
<text x="20.4" y="72.7">50V</text>
<text x="24.9" y="72.3">±0.25pF</text>
<text x="32" y="72.7">0201</text>
<text x="39.1" y="72.4">SAFFB2G59AA1F0A</text>
<text x="61.3" y="72.3">±0.1pF</text>
<text x="68.5" y="72.7">0201</text>
<text x="177.8" y="75.4">±0.1nH</text>
<text x="177.8" y="76.3">0201</text>
<text x="178.3" y="73.6">L525</text>
<text x="178.3" y="74.7">3.3nH</text>
<text x="172.5" y="81.2">C509</text>
<text x="163.6" y="87.8">±0.1nH</text>
<text x="164.1" y="86.1">L518</text>
<text x="164.1" y="87.1">5.6nH</text>
<text x="164.5" y="88.7">0201</text>
<text x="172.5" y="84.8">NM</text>
<text x="172.5" y="86">0201</text>
<text x="158.2" y="95">S501_NM</text>
<text x="158.2" y="99.4">MXD8625C</text>
<text x="150.2" y="102.3">C513</text>
<text x="150.2" y="103.2">NM</text>
<text x="150.2" y="104.1">0201</text>
<text x="25.8" y="111.4">C508</text>
<text x="45.3" y="109.2">FL506_NM</text>
<text x="66.7" y="111.8">C517</text>
<text x="25.8" y="115">NM</text>
<text x="25.8" y="116.2">0201</text>
<text x="36.9" y="116.3">L515</text>
<text x="37.3" y="118.1">0201</text>
<text x="37.9" y="117.2">NM</text>
<text x="45.3" y="118.1">SAFFB2G65AA0F0A</text>
<text x="62.7" y="116.3">L516</text>
<text x="63.1" y="118.1">0201</text>
<text x="63.6" y="117.2">NM</text>
<text x="66.7" y="114.5">NM</text>
<text x="66.7" y="115.4">0201</text>
<text x="72.5" y="116.3">L524</text>
<text x="72.9" y="118.1">0201</text>
<text x="73.4" y="117.2">NM</text>
<text x="139.6" y="116.7">L506</text>
<text x="154.7" y="114.5">FL503_NM</text>
<text x="178.7" y="116.7">C519</text>
<text x="139.6" y="120.4">NM</text>
<text x="139.6" y="121.5">0201</text>
<text x="146.2" y="122.5">NM L507</text>
<text x="146.2" y="123.4">0201</text>
<text x="154.7" y="123.4">SAFFB1G47AA0F0A</text>
<text x="170.2" y="121.2">L508</text>
<text x="170.2" y="122.1">NM</text>
<text x="170.2" y="123">0201</text>
<text x="178.7" y="120.4">NM</text>
<text x="178.7" y="121.5">0201</text>
</g>
<g font-size=".8">
<text x="13.3" y="19.7">TRX2_DRX_B20</text>
<text x="20.9" y="19.3" transform="rotate(-180 20.9 19.3)">o</text>
<text x="25.6" y="19.4">1</text>
<text x="30" y="19.4">2</text>
<text x="34.5" y="20.8" transform="rotate(-90 34.5 20.8)">1</text>
<text x="41.6" y="19.4">1</text>
<text x="41.6" y="22">3</text>
<text x="41.6" y="21.1">2</text>
<text x="51.3" y="22">5</text>
<text x="51.3" y="19.4">4</text>
<text x="56.7" y="20.8" transform="rotate(-90 56.7 20.8)">1</text>
<text x="59.4" y="19.4">1</text>
<text x="63.7" y="19.4">2</text>
<text x="68.2" y="19.7">o</text>
<text x="125.3" y="19.7">TRX1_DRX_B28</text>
<text x="132.9" y="19.3" transform="rotate(-180 132.9 19.3)">o</text>
<text x="138.5" y="19.4">1</text>
<text x="142.9" y="19.4">2</text>
<text x="146.5" y="20.7" transform="rotate(-90 146.5 20.7)">1</text>
<text x="154.5" y="19.4">1</text>
<text x="154.5" y="22">3</text>
<text x="154.5" y="21.1">2</text>
<text x="164.2" y="19.4">4</text>
<text x="164.2" y="22">5</text>
<text x="169.6" y="20.7" transform="rotate(-90 169.6 20.7)">1</text>
<text x="174.1" y="19.4">1</text>
<text x="178.4" y="19.4">2</text>
<text x="181.1" y="19.7">o</text>
<text x="34.5" y="26" transform="rotate(-90 34.5 26)">2</text>
<text x="56.7" y="26" transform="rotate(-90 56.7 26)">2</text>
<text x="146.5" y="26" transform="rotate(-90 146.5 26)">2</text>
<text x="169.6" y="26" transform="rotate(-90 169.6 26)">2</text>
<text x="177.6" y="53.1">2</text>
<text x="182.9" y="53.1">1</text>
<text x="187.3" y="53.5">o</text>
<text x="120.8" y="57.1">N1/N3_DRX-MIMO</text>
<text x="129.3" y="56.7" transform="rotate(-180 129.3 56.7)">o</text>
<text x="136.3" y="56.7">2</text>
<text x="141.5" y="56.7">1</text>
<text x="142.9" y="58.1" transform="rotate(-90 142.9 58.1)">1</text>
<text x="149.2" y="56.7">1</text>
<text x="161.5" y="56.7">6</text>
<text x="161.5" y="58.5">9</text>
<text x="173.2" y="57.1" transform="rotate(-90 173.2 57.1)">2</text>
<text x="173.2" y="54.5" transform="rotate(-90 173.2 54.5)">1</text>
<text x="142.9" y="63.3" transform="rotate(-90 142.9 63.3)">2</text>
<text x="149.2" y="61.2">2</text>
<text x="149.2" y="62">3</text>
<text x="149.2" y="62.9">4</text>
<text x="149.2" y="63.8">5</text>
<text x="161.5" y="63.8">7</text>
<text x="161.5" y="62.9">8</text>
<text x="161.5" y="62">10</text>
<text x="173.2" y="64.3" transform="rotate(-90 173.2 64.3)">1</text>
<text x="176.7" y="65.2" transform="rotate(-90 176.7 65.2)">1</text>
<text x="177.6" y="62.9">1</text>
<text x="182.9" y="62.9">2</text>
<text x="16.5" y="66.8">o</text>
<text x="19.4" y="70.5" transform="rotate(-90 19.4 70.5)">1</text>
<text x="23.8" y="66.5">2</text>
<text x="26.4" y="66.5">1</text>
<text x="30.9" y="68.7" transform="rotate(-90 30.9 68.7)">1</text>
<text x="38.1" y="66.5">1</text>
<text x="38.1" y="68.3">2</text>
<text x="38.1" y="69.2">3</text>
<text x="49.5" y="66.5">4</text>
<text x="49.5" y="69.2">5</text>
<text x="56.7" y="68.7" transform="rotate(-90 56.7 68.7)">1</text>
<text x="60.3" y="66.5">2</text>
<text x="62.8" y="66.5">1</text>
<text x="67.4" y="68.7" transform="rotate(-90 67.4 68.7)">1</text>
<text x="70.7" y="66.8">o</text>
<text x="72.7" y="67">N41_DRX_DiFEM</text>
<text x="173.2" y="69.5" transform="rotate(-90 173.2 69.5)">2</text>
<text x="176.7" y="67.7" transform="rotate(-90 176.7 67.7)">2</text>
<text x="19.4" y="73.1" transform="rotate(-90 19.4 73.1)">2</text>
<text x="30.9" y="74" transform="rotate(-90 30.9 74)">2</text>
<text x="56.7" y="74" transform="rotate(-90 56.7 74)">2</text>
<text x="67.4" y="74" transform="rotate(-90 67.4 74)">2</text>
<text x="176.7" y="77.5" transform="rotate(-90 176.7 77.5)">2</text>
<text x="176.7" y="72.3" transform="rotate(-90 176.7 72.3)">1</text>
<text x="140.1" y="83">N3_DMIMO/B32_DRX_DiFEM</text>
<text x="151.8" y="82.8">o</text>
<text x="171.4" y="82.5">1</text>
<text x="175.7" y="82.5">2</text>
<text x="162.5" y="90" transform="rotate(-90 162.5 90)">2</text>
<text x="162.5" y="84.7" transform="rotate(-90 162.5 84.7)">1</text>
<text x="157.2" y="95.8">2</text>
<text x="164.2" y="95.8">5</text>
<text x="151.4" y="96.7" transform="rotate(-180 151.4 96.7)">o</text>
<text x="152.7" y="100.7" transform="rotate(-90 152.7 100.7)">1</text>
<text x="157.2" y="97.6">4</text>
<text x="157.2" y="96.7">6</text>
<text x="164.2" y="96.7">1</text>
<text x="164.2" y="97.6">3</text>
<text x="152.7" y="105.1" transform="rotate(-90 152.7 105.1)">2</text>
<text x="20.7" y="112.7" transform="rotate(-180 20.7 112.7)">o</text>
<text x="24.7" y="112.7">1</text>
<text x="29.1" y="112.7">2</text>
<text x="44.3" y="112.7">1</text>
<text x="54" y="112.7">4</text>
<text x="62.9" y="112.7">1</text>
<text x="68.2" y="112.7">2</text>
<text x="74.4" y="113.1">o</text>
<text x="35.4" y="115" transform="rotate(-90 35.4 115)">1</text>
<text x="44.3" y="115.4">3</text>
<text x="44.3" y="114.5">2</text>
<text x="54" y="115.4">5</text>
<text x="61.2" y="115" transform="rotate(-90 61.2 115)">1</text>
<text x="70.9" y="115" transform="rotate(-90 70.9 115)">1</text>
<text x="135.4" y="118" transform="rotate(-180 135.4 118)">o</text>
<text x="138.5" y="118">1</text>
<text x="143.7" y="118">2</text>
<text x="145.2" y="119.4" transform="rotate(-90 145.2 119.4)">1</text>
<text x="153.6" y="118">1</text>
<text x="153.6" y="119.8">2</text>
<text x="163.3" y="118">4</text>
<text x="173.2" y="119.4" transform="rotate(-90 173.2 119.4)">1</text>
<text x="177.6" y="118">1</text>
<text x="182.9" y="118">2</text>
<text x="35.4" y="120.2" transform="rotate(-90 35.4 120.2)">2</text>
<text x="61.2" y="120.2" transform="rotate(-90 61.2 120.2)">2</text>
<text x="70.9" y="120.2" transform="rotate(-90 70.9 120.2)">2</text>
<text x="145.2" y="124.6" transform="rotate(-90 145.2 124.6)">2</text>
<text x="153.6" y="120.7">3</text>
<text x="163.3" y="120.7">5</text>
<text x="173.2" y="124.6" transform="rotate(-90 173.2 124.6)">2</text>
<text x="174.2" y="139.4">Title</text>
<text x="174.2" y="142.1">Size</text>
<text x="175.1" y="143">A2</text>
<text x="177.8" y="142.1">Document Number</text>
<text x="177.8" y="143">DRX</text>
<text x="177.8" y="140.3">MT6853</text>
<text x="187.9" y="138.1">MI PHONE</text>
<text x="203.6" y="142.1">Rev</text>
<text x="204.5" y="143">P0</text>
<text x="174.2" y="144.7">Date:</text>
<text x="178.9" y="144.7">Monday, August 03, 2020</text>
<text x="192" y="144.7">Sheet</text>
<text x="196.5" y="144.7">5</text>
<text x="199.1" y="144.7">of</text>
<text x="201.8" y="144.7">73</text>
</g>
<g font-size=".8" fill="#004080">
<text x="43.1" y="19.9">IN</text>
<text x="43.1" y="22.6">GND2</text>
<text x="43.1" y="21.7">GND1</text>
<text x="48" y="22.6">GND3</text>
<text x="48.5" y="19.9">OUT</text>
<text x="156" y="19.9">IN</text>
<text x="156" y="22.6">GND2</text>
<text x="156" y="21.7">GND1</text>
<text x="160.9" y="22.6">GND3</text>
<text x="161.4" y="19.9">OUT</text>
<text x="150.7" y="57.3">UB_B1/B3</text>
<text x="157.9" y="57.3">UB_B1</text>
<text x="157.9" y="59">UB_B3</text>
<text x="150.7" y="61.7">GND</text>
<text x="150.7" y="62.6">GND</text>
<text x="150.7" y="63.5">GND</text>
<text x="150.7" y="64.4">GND</text>
<text x="158.7" y="64.4">GND</text>
<text x="158.7" y="63.5">GND</text>
<text x="158.7" y="62.6">GND</text>
<text x="39.6" y="67">IN</text>
<text x="39.6" y="68.8">GND</text>
<text x="39.6" y="69.7">GND</text>
<text x="46.7" y="69.7">GND</text>
<text x="46.8" y="67">OUT</text>
<text x="158.7" y="96.4">GND</text>
<text x="158.7" y="98.1">VDD</text>
<text x="158.7" y="97.3">V1</text>
<text x="161.5" y="96.4">ANT</text>
<text x="161.6" y="97.3">RF2</text>
<text x="161.6" y="98.1">RF1</text>
<text x="45.8" y="113.3">IN</text>
<text x="51.2" y="113.3">OUT</text>
<text x="45.8" y="115.9">GND2</text>
<text x="45.8" y="115">GND1</text>
<text x="50.7" y="115.9">GND3</text>
<text x="155.1" y="118.6">IN</text>
<text x="160.5" y="118.6">OUT</text>
<text x="155.1" y="121.3">GND2</text>
<text x="155.1" y="120.4">GND1</text>
<text x="160" y="121.3">GND3</text>
</g>
<g font-size=".8" fill="#000040">
<text x="69.6" y="19.8">LAN_IN_LB2_DRX_B20</text>
<text x="183.4" y="19.8">LAN_IN_LB1_DRX_B28</text>
<text x="189.6" y="53.6">N1_DMIMO_DiFEM</text>
<text x="11.8" y="67">N41_DRX</text>
<text x="144.5" y="97.1">BPI_D_BUS1</text>
<text x="13.4" y="113.1">N7_DRX-MIMO</text>
<text x="76.1" y="113.2">B7_DRX-MIMO_DiFEM</text>
<text x="128" y="118.4">B32_DRX</text>
</g>
<text font-size=".8" fill="#f00" x="139.2" y="95.7">VFE28_PMU</text>
<g font-size=".6">
<text x="21.5" y=".7">5</text>
<text x="62.7" y=".7">4</text>
<text x="103.9" y=".7">3</text>
<text x="145.1" y=".7">2</text>
<text x="186.3" y=".7">1</text>
<text x=".2" y="19.6">D</text>
<text x="207.2" y="19.6">D</text>
<text x=".2" y="55.9">C</text>
<text x="207.2" y="55.9">C</text>
<text x=".2" y="92.2">B</text>
<text x="207.2" y="92.2">B</text>
<text x=".2" y="128.5">A</text>
<text x="207.2" y="128.5">A</text>
<text x="21.5" y="146.7">5</text>
<text x="62.7" y="146.7">4</text>
<text x="103.9" y="146.7">3</text>
<text x="145.1" y="146.7">2</text>
<text x="186.3" y="146.7">1</text>
</g>
</svg>
